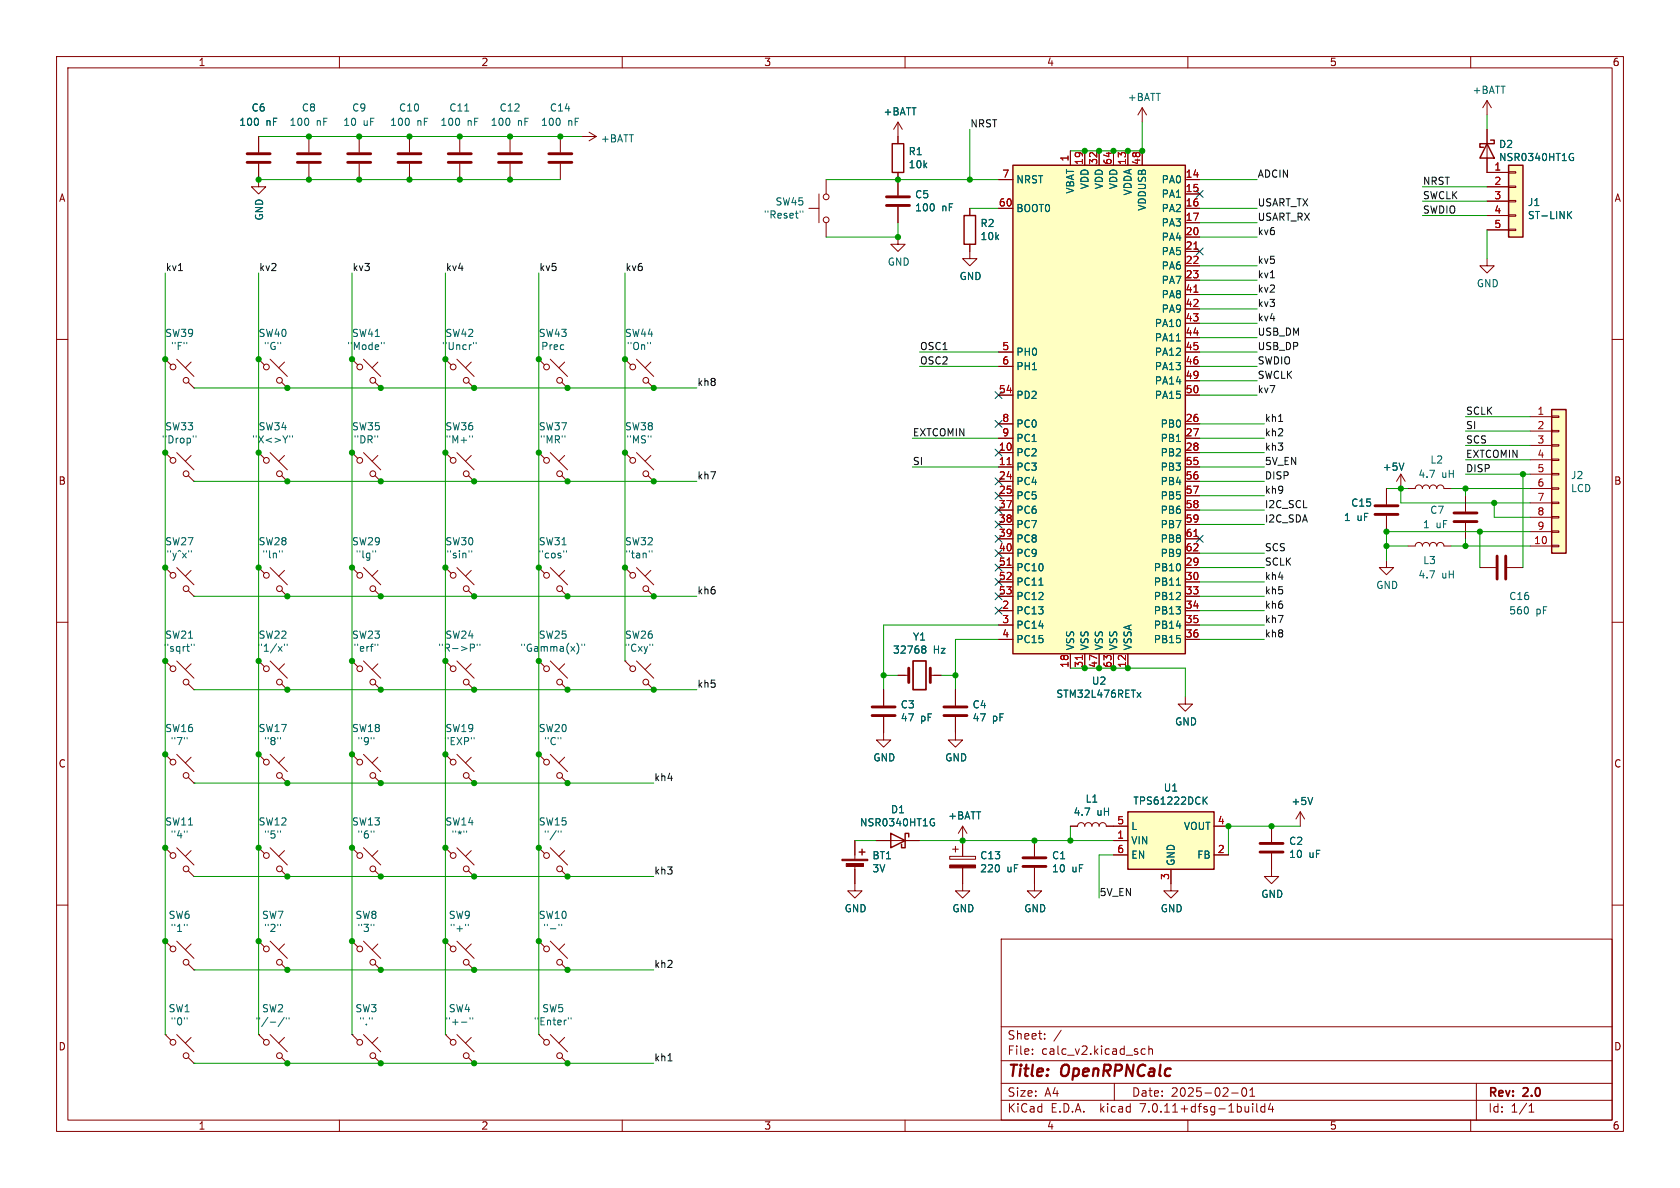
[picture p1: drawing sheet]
<svg xmlns="http://www.w3.org/2000/svg" width="297mm" height="210mm" viewBox="0 0 297 210" stroke-linecap="round" stroke-linejoin="round" font-family="sans-serif">
<g fill="none" stroke="#840000" stroke-width=".18">
<path d="M10 10h277v190h-277zM12 12h273v186h-273zM60 10v2M110 10v2M160 10v2M201.9 19.1l-.7 1.2M201.9 19.1v2.5M201.9 19.1l.8 1.2M210 10v2M260 10v2M262.9 17.8l-.8 1.3M262.9 17.8v2.5"/>
<path d="M262.9 17.8l.8 1.3M45.7 29v4h1.3l-1.3 1.3-1.3-1.3h1.3M45.7 24.1v2.8M54.6 24.1v2.8M54.6 29v2.8M63.5 24.1v2.8M63.5 29v2.8M72.4 24.1v2.8M72.4 29v2.8M81.3 24.1v2.8M81.3 29v2.8M90.2 24.1v2.8"/>
<path d="M90.2 29v2.8M99.1 24.1v2.8M99.1 29v2.8M102.9 24.1h2.5M104.1 23.4l1.3 .7M105.4 24.1l-1.3 .8M143 36.8h1.8M144.8 34.3v5.1M146 31.8v2.5M146 39.4v2.5M158.7 21.6v3.8M158.7 30.5v4"/>
<path d="M158.7 36.6v2.8M158.7 21.6l-.7 1.3M158.7 21.6l.8 1.3M171.4 36.8v1.3M176.5 31.8h2.6M176.5 36.8h2.6M189.2 26.7v2.5M191.8 26.7v2.5M194.3 26.7v2.5M196.8 26.7v2.5M199.4 26.7v2.5M201.9 26.7v2.5"/>
<path d="M209.5 31.8h2.6M209.5 34.3h2.6M209.5 36.8h2.6M209.5 39.4h2.6M262.9 22.9v7.6h3.8M262.9 33h3.8M262.9 35.6h3.8M262.9 38.1h3.8M266.7 38h1.3v.2h-1.3zM266.7 35.4h1.3v.3h-1.3zM266.7 32.9h1.3v.2h-1.3zM266.7 30.4h1.3v.2h-1.3z"/>
<path d="M10 60h2M158.7 41.9v1.3h1.3l-1.3 1.3-1.2-1.3h1.2M171.4 43.2v2.5h1.3l-1.3 1.3-1.2-1.3h1.2M209.5 41.9h2.6M209.5 44.5h2.6M209.5 47h2.6M209.5 49.5h2.6M209.5 52.1h2.6M209.5 54.6h2.6M209.5 57.2h2.6M209.5 59.7h2.6M262.9 45.7v1.3h1.3l-1.3 1.3-1.3-1.3h1.3"/>
<path d="M262.9 40.6h3.8M266.7 40.5h1.3v.3h-1.3zM285 60h2M29.2 63.5l1 1M29.2 63.5h.1M31.2 63.5l3.1 3M33.3 67.6l1 1M33.8 64l-1 1M34.3 68.6h.1M45.7 63.5l1 1M45.7 63.5h.1M47.8 63.5l3 3"/>
<path d="M49.8 67.6l1 1M50.3 64l-1 1M50.8 68.6h.1M62.2 63.5l1 1M62.2 63.5h.1M64.3 63.5l3 3M66.3 67.6l1 1M66.8 64l-1 1M67.3 68.6h.1M78.7 63.5l1.1 1M78.7 63.5h.1M80.8 63.5l3 3"/>
<path d="M82.8 67.6l1 1M83.3 64l-1 1M83.8 68.6h.1M95.2 63.5l1.1 1M95.2 63.5h.1M97.3 63.5l3 3M99.3 67.6l1 1M99.8 64l-1 1M100.3 68.6h.1M110.5 63.5l1 1M110.5 63.5h.1M112.5 63.5l3.1 3"/>
<path d="M114.6 67.6l1 1M115.1 64l-1.1 1M115.6 68.6h.1M176.5 74.9h2.6M176.5 77.5h2.6M176.5 62.2h2.6M176.5 64.8h2.6M176.5 69.9h2.6M209.5 74.9h2.6M209.5 77.5h2.6M209.5 62.2h2.6M209.5 64.8h2.6"/>
<path d="M209.5 67.3h2.6M209.5 69.9h2.6M270.5 73.7h3.8M270.5 76.2h3.8M270.5 78.7h3.8M274.3 78.6h1.3v.3h-1.3zM274.3 76.1h1.3v.2h-1.3zM274.3 73.5h1.3v.3h-1.3zM29.2 80l1 1M29.2 80h.1M31.2 80l3.1 3.1M33.3 84.1l1 1"/>
<path d="M33.8 80.5l-1 1M34.3 85.1h.1M45.7 80l1 1M45.7 80h.1M47.8 80l3 3.1M49.8 84.1l1 1M50.3 80.5l-1 1M50.8 85.1h.1M62.2 80l1 1M62.2 80h.1M64.3 80l3 3.1M66.3 84.1l1 1"/>
<path d="M66.8 80.5l-1 1M67.3 85.1h.1M78.7 80l1.1 1M78.7 80h.1M80.8 80l3 3.1M82.8 84.1l1 1M83.3 80.5l-1 1M83.8 85.1h.1M95.2 80l1.1 1M95.2 80h.1M97.3 80l3 3.1M99.3 84.1l1 1"/>
<path d="M99.8 80.5l-1 1M100.3 85.1h.1M110.5 80l1 1M110.5 80h.1M112.5 80l3.1 3.1M114.6 84.1l1 1M115.1 80.5l-1.1 1M115.6 85.1h.1M176.5 80h2.6M176.5 82.6h2.6M176.5 85.1h2.6M176.5 87.6h2.6"/>
<path d="M176.5 90.2h2.6M176.5 92.7h2.6M176.5 95.3h2.6M176.5 97.8h2.6M209.5 80h2.6M209.5 82.6h2.6M209.5 85.1h2.6M209.5 87.6h2.6M209.5 90.2h2.6M209.5 92.7h2.6M209.5 95.3h2.6M209.5 97.8h2.6"/>
<path d="M245.1 99.1v1.2h1.3l-1.3 1.3-1.3-1.3h1.3M245.1 86.4v2.8M245.1 91.2v2.8M247.6 83.8l-.7 1.3M247.6 83.8v2.6M247.6 83.8l.8 1.3M248.9 86.4h1.3a.64 .64 0 0 1 .6-.7 .64 .64 0 0 1 .7 .7 .64 .64 0 0 1 .6-.7 .64 .64 0 0 1 .6 .7 .64 .64 0 0 1 .7-.7 .64 .64 0 0 1 .6 .7 .64 .64 0 0 1 .6-.7 .64 .64 0 0 1 .7 .7h1.2M248.9 96.5h1.3a.64 .64 0 0 1 .6-.6 .64 .64 0 0 1 .7 .6 .64 .64 0 0 1 .6-.6 .64 .64 0 0 1 .6 .6 .64 .64 0 0 1 .7-.6 .64 .64 0 0 1 .6 .6 .64 .64 0 0 1 .6-.6 .64 .64 0 0 1 .7 .6h1.2M259.1 87.6v2.8M259.1 92.5v2.8M270.5 86.4h3.8M270.5 96.5h3.8"/>
<path d="M270.5 81.3h3.8M270.5 83.8h3.8M270.5 88.9h3.8M270.5 91.4h3.8M270.5 94h3.8M274.3 96.4h1.3v.2h-1.3zM274.3 93.9h1.3v.2h-1.3zM274.3 91.3h1.3v.3h-1.3zM274.3 88.8h1.3v.2h-1.3zM274.3 86.2h1.3v.3h-1.3zM274.3 83.7h1.3v.2h-1.3zM274.3 81.2h1.3v.2h-1.3z"/>
<path d="M10 110h2M29.2 100.3l1 1M29.2 100.3h.1M29.2 116.8l1 1.1M29.2 116.8h.1M31.2 100.3l3.1 3.1M31.2 116.8l3.1 3.1M33.3 104.4l1 1M33.8 117.3l-1 1.1M33.8 100.8l-1 1.1M34.3 105.4h.1M45.7 100.3l1 1"/>
<path d="M45.7 100.3h.1M45.7 116.8l1 1.1M45.7 116.8h.1M47.8 100.3l3 3.1M47.8 116.8l3 3.1M49.8 104.4l1 1M50.3 117.3l-1 1.1M50.3 100.8l-1 1.1M50.8 105.4h.1M62.2 116.8l1 1.1M62.2 116.8h.1M62.2 100.3l1 1"/>
<path d="M62.2 100.3h.1M64.3 116.8l3 3.1M64.3 100.3l3 3.1M66.3 104.4l1 1M66.8 117.3l-1 1.1M66.8 100.8l-1 1.1M67.3 105.4h.1M78.7 116.8l1.1 1.1M78.7 116.8h.1M78.7 100.3l1.1 1M78.7 100.3h.1M80.8 116.8l3 3.1"/>
<path d="M80.8 100.3l3 3.1M82.8 104.4l1 1M83.3 100.8l-1 1.1M83.3 117.3l-1 1.1M83.8 105.4h.1M95.2 116.8l1.1 1.1M95.2 116.8h.1M95.2 100.3l1.1 1M95.2 100.3h.1M97.3 116.8l3 3.1M97.3 100.3l3 3.1M99.3 104.4l1 1"/>
<path d="M99.8 117.3l-1 1.1M99.8 100.8l-1 1.1M100.3 105.4h.1M110.5 100.3l1 1M110.5 100.3h.1M110.5 116.8l1 1.1M110.5 116.8h.1M112.5 100.3l3.1 3.1M112.5 116.8l3.1 3.1M114.6 104.4l1 1M115.1 100.8l-1.1 1.1M115.1 117.3l-1.1 1.1"/>
<path d="M115.6 105.4h.1M158.7 119.4h2M164.5 119.4h1.9M176.5 108h2.6M176.5 100.3h2.6M176.5 110.5h2.6M176.5 102.9h2.6M176.5 105.4h2.6M176.5 113h2.6M189.2 115.6v2.5M191.8 115.6v2.5M194.3 115.6v2.5"/>
<path d="M196.8 115.6v2.5M199.4 115.6v2.5M209.5 108h2.6M209.5 100.3h2.6M209.5 110.5h2.6M209.5 102.9h2.6M209.5 105.4h2.6M209.5 113h2.6M261.6 100.3h2.8M266.4 100.3h2.8M285 110h2M29.2 133.4l1 1"/>
<path d="M29.2 133.4h.1M31.2 133.4l3.1 3M33.3 120.9l1 1M33.3 137.4l1 1M33.8 133.9l-1 1M34.3 121.9h.1M34.3 138.4h.1M45.7 133.4l1 1M45.7 133.4h.1M47.8 133.4l3 3M49.8 120.9l1 1M49.8 137.4l1 1"/>
<path d="M50.3 133.9l-1 1M50.8 121.9h.1M50.8 138.4h.1M62.2 133.4l1 1M62.2 133.4h.1M64.3 133.4l3 3M66.3 120.9l1 1M66.3 137.4l1 1M66.8 133.9l-1 1M67.3 121.9h.1M67.3 138.4h.1M78.7 133.4l1.1 1"/>
<path d="M78.7 133.4h.1M80.8 133.4l3 3M82.8 120.9l1 1M82.8 137.4l1 1M83.3 133.9l-1 1M83.8 121.9h.1M83.8 138.4h.1M95.2 133.4l1.1 1M95.2 133.4h.1M97.3 133.4l3 3M99.3 120.9l1 1M99.3 137.4l1 1"/>
<path d="M99.8 133.9l-1 1M100.3 121.9h.1M100.3 138.4h.1M114.6 120.9l1 1M115.6 121.9h.1M156.2 126.7v4.1h1.3l-1.3 1.3-1.3-1.3h1.3M156.2 121.9v2.8M168.9 126.7v4.1h1.3l-1.3 1.3-1.3-1.3h1.3M168.9 121.9v2.8M209.5 123.2v1.3h1.3l-1.3 1.2-1.2-1.2h1.2M10 160h2M29.2 149.9l1 1"/>
<path d="M29.2 149.9h.1M31.2 149.9l3.1 3M33.3 153.9l1 1M33.8 150.4l-1 1M34.3 154.9h.1M45.7 149.9l1 1M45.7 149.9h.1M47.8 149.9l3 3M49.8 153.9l1 1M50.3 150.4l-1 1M50.8 154.9h.1M62.2 149.9l1 1"/>
<path d="M62.2 149.9h.1M64.3 149.9l3 3M66.3 153.9l1 1M66.8 150.4l-1 1M67.3 154.9h.1M78.7 149.9l1.1 1M78.7 149.9h.1M80.8 149.9l3 3M82.8 153.9l1 1M83.3 150.4l-1 1M83.8 154.9h.1M95.2 149.9l1.1 1"/>
<path d="M95.2 149.9h.1M97.3 149.9l3 3M99.3 153.9l1 1M99.8 150.4l-1 1M100.3 154.9h.1M151.1 152.9v4.6h1.3l-1.3 1.3-1.2-1.3h1.2M151.1 148.6v3.3M154.9 148.6h7.7M167.9 151.4h4.6v.5h-4.6zM168.4 150.1h1M168.9 149.6v1M170.2 153.4v4.1h1.2l-1.2 1.3-1.3-1.3h1.3"/>
<path d="M170.2 146.1v5.3M170.2 146.1l-.8 1.2M170.2 146.1l.7 1.2M182.9 153.4v4.1h1.2l-1.2 1.3-1.3-1.3h1.3M182.9 148.6v2.8M189.2 146.1h1.3a.64 .64 0 0 1 .6-.7 .64 .64 0 0 1 .7 .7 .64 .64 0 0 1 .6-.7 .64 .64 0 0 1 .6 .7 .64 .64 0 0 1 .7-.7 .64 .64 0 0 1 .6 .7 .64 .64 0 0 1 .6-.7 .64 .64 0 0 1 .7 .7h3.8M196.8 148.6h2.6M196.8 151.1h2.6M207 153.7v3.8h1.3l-1.3 1.3-1.3-1.3h1.3M214.6 146.1h2.6M214.6 151.1h2.6M224.8 150.9v4h1.3l-1.3 1.3-1.3-1.3h1.3"/>
<path d="M224.8 146.1v2.7M229.9 143.5l-.8 1.3M229.9 143.5v2.6M229.9 143.5l.7 1.3M285 160h2M29.2 166.4l1 1M29.2 166.4h.1M31.2 166.4l3.1 3M33.3 170.4l1 1.1M33.8 166.9l-1 1M34.3 171.5h.1M45.7 166.4l1 1"/>
<path d="M45.7 166.4h.1M47.8 166.4l3 3M49.8 170.4l1 1.1M50.3 166.9l-1 1M50.8 171.5h.1M62.2 166.4l1 1M62.2 166.4h.1M64.3 166.4l3 3M66.3 170.4l1 1.1M66.8 166.9l-1 1M67.3 171.5h.1M78.7 166.4l1.1 1"/>
<path d="M78.7 166.4h.1M80.8 166.4l3 3M82.8 170.4l1 1.1M83.3 166.9l-1 1M83.8 171.5h.1M95.2 166.4l1.1 1M95.2 166.4h.1M97.3 166.4l3 3M99.3 170.4l1 1.1M99.8 166.9l-1 1M100.3 171.5h.1M177 166h108v32h-108z"/>
<path d="M29.2 182.9l1 1M29.2 182.9h.1M31.2 182.9l3.1 3M33.3 186.9l1 1.1M33.8 183.4l-1 1M34.3 188h.1M45.7 182.9l1 1M45.7 182.9h.1M47.8 182.9l3 3M49.8 186.9l1 1.1M50.3 183.4l-1 1M50.8 188h.1"/>
<path d="M60 198v2M62.2 182.9l1 1M62.2 182.9h.1M64.3 182.9l3 3M66.3 186.9l1 1.1M66.8 183.4l-1 1M67.3 188h.1M78.7 182.9l1.1 1M78.7 182.9h.1M80.8 182.9l3 3M82.8 186.9l1 1.1M83.3 183.4l-1 1"/>
<path d="M83.8 188h.1M95.2 182.9l1.1 1M95.2 182.9h.1M97.3 182.9l3 3M99.3 186.9l1 1.1M99.8 183.4l-1 1M100.3 188h.1M110 198v2M160 198v2M177 194.5h108M177 191.5h108M177 187.5h108"/>
<path d="M177 181.5h108M182.5 186.3v.1M182.5 185.5v.1M184.7 183.6v.1M184.7 182.8v.1M187.6 182.1l-1.3 2M197 191.5v3M202.5 185.5l-.5-.1-.3 .3v.4l.2 .2h.6M203.1 185.5l.2-.1 .4 .1v.9M203.1 184.9v1.5M210 198v2M217.7 193.2h1.2"/>
<path d="M219.7 192.4l.2-.1a.81 .81 0 0 1 .6 .6 .81 .81 0 0 1-.3 .8l-.2 .1a.81 .81 0 0 1-.3-1.4zM221 193.8h.8M221 192.7l.4-.4v1.5M221.5 195.1v.1M221.5 195.6v1M222.2 195.1v1.3l.2 .2M223.6 195.7l-.4-.1-.3 .3v.4l.1 .2h.6M223.6 195.1v1.5M224.6 195l-.4 1.1h1M225 195.6v1M260 198v2M261 191.5v6.5"/>
<path d="M270.3 196.6h.9M270.3 195.5l.4-.4v1.5"/>
<circle cx="146.1" cy="34.8" r=".51"/>
<circle cx="146.1" cy="38.9" r=".51"/>
<circle cx="30.6" cy="64.9" r=".51"/>
<circle cx="32.9" cy="67.2" r=".51"/>
<circle cx="47.1" cy="64.9" r=".51"/>
<circle cx="49.4" cy="67.2" r=".51"/>
<circle cx="63.6" cy="64.9" r=".51"/>
<circle cx="65.9" cy="67.2" r=".51"/>
<circle cx="80.1" cy="64.9" r=".51"/>
<circle cx="82.4" cy="67.2" r=".51"/>
<circle cx="96.6" cy="64.9" r=".51"/>
<circle cx="98.9" cy="67.2" r=".51"/>
<circle cx="111.9" cy="64.9" r=".51"/>
<circle cx="114.2" cy="67.2" r=".51"/>
<circle cx="30.6" cy="81.4" r=".51"/>
<circle cx="32.9" cy="83.7" r=".51"/>
<circle cx="47.1" cy="81.4" r=".51"/>
<circle cx="49.4" cy="83.7" r=".51"/>
<circle cx="63.6" cy="81.4" r=".51"/>
<circle cx="65.9" cy="83.7" r=".51"/>
<circle cx="80.1" cy="81.4" r=".51"/>
<circle cx="82.4" cy="83.7" r=".51"/>
<circle cx="96.6" cy="81.4" r=".51"/>
<circle cx="98.9" cy="83.7" r=".51"/>
<circle cx="111.9" cy="81.4" r=".51"/>
<circle cx="114.2" cy="83.7" r=".51"/>
<circle cx="30.6" cy="101.7" r=".51"/>
<circle cx="30.6" cy="118.2" r=".51"/>
<circle cx="32.9" cy="104.1" r=".51"/>
<circle cx="47.1" cy="118.2" r=".51"/>
<circle cx="47.1" cy="101.7" r=".51"/>
<circle cx="49.4" cy="104.1" r=".51"/>
<circle cx="63.6" cy="101.7" r=".51"/>
<circle cx="63.6" cy="118.2" r=".51"/>
<circle cx="65.9" cy="104.1" r=".51"/>
<circle cx="80.1" cy="101.7" r=".51"/>
<circle cx="80.1" cy="118.2" r=".51"/>
<circle cx="82.4" cy="104.1" r=".51"/>
<circle cx="96.6" cy="118.2" r=".51"/>
<circle cx="96.6" cy="101.7" r=".51"/>
<circle cx="98.9" cy="104.1" r=".51"/>
<circle cx="111.9" cy="101.7" r=".51"/>
<circle cx="111.9" cy="118.2" r=".51"/>
<circle cx="114.2" cy="104.1" r=".51"/>
<circle cx="30.6" cy="134.7" r=".51"/>
<circle cx="32.9" cy="120.6" r=".51"/>
<circle cx="32.9" cy="137.1" r=".51"/>
<circle cx="47.1" cy="134.7" r=".51"/>
<circle cx="49.4" cy="120.6" r=".51"/>
<circle cx="49.4" cy="137.1" r=".51"/>
<circle cx="63.6" cy="134.7" r=".51"/>
<circle cx="65.9" cy="120.6" r=".51"/>
<circle cx="65.9" cy="137.1" r=".51"/>
<circle cx="80.1" cy="134.7" r=".51"/>
<circle cx="82.4" cy="120.6" r=".51"/>
<circle cx="82.4" cy="137.1" r=".51"/>
<circle cx="96.6" cy="134.7" r=".51"/>
<circle cx="98.9" cy="120.6" r=".51"/>
<circle cx="98.9" cy="137.1" r=".51"/>
<circle cx="114.2" cy="120.6" r=".51"/>
<circle cx="30.6" cy="151.2" r=".51"/>
<circle cx="32.9" cy="153.6" r=".51"/>
<circle cx="47.1" cy="151.2" r=".51"/>
<circle cx="49.4" cy="153.6" r=".51"/>
<circle cx="63.6" cy="151.2" r=".51"/>
<circle cx="65.9" cy="153.6" r=".51"/>
<circle cx="80.1" cy="151.2" r=".51"/>
<circle cx="82.4" cy="153.6" r=".51"/>
<circle cx="96.6" cy="151.2" r=".51"/>
<circle cx="98.9" cy="153.6" r=".51"/>
<circle cx="30.6" cy="167.7" r=".51"/>
<circle cx="32.9" cy="170.1" r=".51"/>
<circle cx="47.1" cy="167.7" r=".51"/>
<circle cx="49.4" cy="170.1" r=".51"/>
<circle cx="63.6" cy="167.7" r=".51"/>
<circle cx="65.9" cy="170.1" r=".51"/>
<circle cx="80.1" cy="167.7" r=".51"/>
<circle cx="82.4" cy="170.1" r=".51"/>
<circle cx="96.6" cy="167.7" r=".51"/>
<circle cx="98.9" cy="170.1" r=".51"/>
<circle cx="30.6" cy="184.3" r=".51"/>
<circle cx="32.9" cy="186.6" r=".51"/>
<circle cx="47.1" cy="184.3" r=".51"/>
<circle cx="49.4" cy="186.6" r=".51"/>
<circle cx="63.6" cy="184.3" r=".51"/>
<circle cx="65.9" cy="186.6" r=".51"/>
<circle cx="80.1" cy="184.3" r=".51"/>
<circle cx="82.4" cy="186.6" r=".51"/>
<circle cx="96.6" cy="184.3" r=".51"/>
<circle cx="98.9" cy="186.6" r=".51"/>
</g>
<g fill="none" stroke="#006464" stroke-width=".18">
<path d="M82.2 19.6h.7M141.5 37.3v.2M141.9 37.3v.2M277.3 37.9l.6 .8M277.6 27.2h.5M277.9 37.4l-.8 .7M277.9 27.8h.3v.5l-.3 .1-.3-.1M33 60.5v.3M34.2 77v.3M34.7 77v.3M50.9 77l-.5 .7M51.2 77v.3"/>
<path d="M51.7 77v.3M66.8 77v.3M67.9 60.5v.3M83 77v.3M83.5 77v.3M83.7 60.5v.3M84.2 60.5v.3M99.9 77v.3M115 60.5v.3M115.1 77v.3M208 60.3h.7M33.8 97.4v.2"/>
<path d="M49.9 97.4v.2M66.4 97.4v.2M82.9 97.4v.2M83.4 97.4v.2M99.7 97.4v.2M100.1 97.4v.2M114.8 97.4v.2M115.3 97.4v.2M248.2 81.9l-.4 1.2M33.8 113.9v.2M34.3 113.9v.2M49.2 114.3l.7 .8"/>
<path d="M49.9 114.3l-.7 .8M50.3 113.9v.2M50.8 113.9v.2M66.3 113.9v.2M66.8 113.9v.2M83.2 113.9h.4l.3 .2-.1 .4h-.6M84.4 113.9v.2M84.8 113.9v.2M102 113.7a1.46 1.46 0 0 1 0 1.9M102.9 113.9v.2M103.4 113.9v.2M115.4 113.9v.2"/>
<path d="M163.2 114.2h.2l.3 .2-.3 .3M163.2 114.7h.2M163.4 114.7l.2 .2 .1 .3-.1 .2-.4 .1M183.7 103.4h.7M208 103.4h.7M33.1 130.4v.2M49.6 130.4v.2M66.1 130.4v.2M83.8 130.4v.2M99.2 130.4v.2M201 122.4l.7 .9M201.7 122.4l-.7 .9"/>
<path d="M33.1 146.9v.2M49.6 146.9v.2M66.1 146.9v.2M82.5 146.9v.2M98.3 146.8l-1.1 1.7M98.7 146.9v.2M99.2 146.9v.2M164.7 144.8h.5M165 145.5h.2v.4l-.2 .1-.3-.1M212.9 141.4l.5 .8M213.4 140.9l-.7 .7M232.1 141l-.5 1.2"/>
<path d="M33.1 163.4v.2M33.1 179.9v.2M49.6 163.4v.2M50.3 179.8l-1.1 1.7M50.6 179.9v.2M51.1 179.9v.2M65.8 179.9v.2M66.1 163.4v.2M82.3 163.4v.2M82.8 163.4v.2M83.1 179.9v.2M83.6 179.9v.2"/>
<path d="M98.8 163.4v.2M99.3 163.4v.2M100.5 179.9v.2M101 179.9v.2M47.8 180.7h.9M81.6 180.7h.9"/>
</g>
<g fill="none" stroke="#840000" stroke-width=".51">
<path d="M43.7 27.2h4.1M43.7 28.7h4.1M52.6 27.2h4M52.6 28.7h4M61.5 27.2h4M61.5 28.7h4M70.4 27.2h4M70.4 28.7h4M79.2 27.2h4.1M79.2 28.7h4.1M88.1 27.2h4.1M88.1 28.7h4.1"/>
<path d="M97 27.2h4.1M97 28.7h4.1M156.7 36.3h4.1M156.7 34.8h4.1M243.1 90.9h4M243.1 89.4h4M257 92.2h4.1M257 90.7h4.1M264.7 98.3v4.1M266.2 98.3v4.1M160.7 118.1v2.6M164.5 118.1v2.6"/>
<path d="M154.2 126.5h4M154.2 125h4M166.9 126.5h4M166.9 125h4M180.8 153.2h4.1M180.8 151.6h4.1M222.8 150.6h4M222.8 149.1h4"/>
</g>
<g fill="#ffffc2" stroke="#ffffc2" stroke-width=".18">
<path d="M274.3 72.4h2.6v25.4h-2.6z"/>
<path d="M179.1 29.2h30.4v86.4h-30.4z"/>
<path d="M266.7 29.2h2.5v12.7h-2.5z"/>
<path d="M199.4 143.5h15.2v10.2h-15.2z"/>
</g>
<path d="M157.7 25.4h2.1v5.1h-2.1zM170.4 38.1h2.1v5.1h-2.1zM179.1 29.2h30.4v86.4h-30.4zM262.9 25.4l1.3 2.5h-2.6zM263.5 24.8h.7v.6h-2.6v.6h.7M266.7 29.2h2.5v12.7h-2.5zM274.3 72.4h2.6v25.4h-2.6zM151.9 150.6h1M152.4 150.1v1M157.5 147.3l2.5 1.3-2.5 1.3zM160.7 148v-.7h-.7v2.6h-.6v-.7M199.4 143.5h15.2v10.2h-15.2z" fill="none" stroke="#840000" stroke-width=".25"/>
<path d="M161.4 116.8h2.3v5.1h-2.3z" fill="none" stroke="#840000" stroke-width=".3"/>
<g fill="#840000" stroke="#840000" stroke-width=".18">
<path d="M167.9 152.9h4.6v.5h-4.6z"/>
<path d="M148.8 151.9h4.6v.2h-4.6z"/>
<path d="M149.6 152.7h3.1v.5h-3.1z"/>
</g>
<path d="M211.1 44h.7M211.1 51.7h.7M178 82.1h.8M178 99.9h.8M211.1 94.8h.7M191.4 115.9v.7" fill="none" stroke="#a90000" stroke-width=".18"/>
<path d="M31.5 47.8h.8M224.6 49.1h.7M226 74.5h.8M118.1 187.5h.7" fill="none" stroke="#0f0f0f" stroke-width=".18"/>
<g fill="none" stroke="#009600" stroke-width=".18">
<path d="M45.7 31.8h53.4M45.7 24.1h57.2M146 31.8h30.5M158.7 39.4v2.5h-12.7M171.4 36.8h5.1M171.4 22.9v8.9M201.9 21.6v5.1h-12.7M212.1 36.8h10.1M212.1 31.8h10.1M212.1 39.4h10.1M251.5 38.1h11.4M251.5 35.6h11.4"/>
<path d="M251.5 33h11.4M262.9 20.3v2.6M29.2 48.3v134.6M45.7 48.3v134.6M62.2 48.3v134.6M78.7 48.3v134.6M95.2 48.3v134.6M110.5 48.3v68.5M212.1 52.1h10.1M212.1 47h10.1M212.1 49.5h10.1M212.1 54.6h10.1"/>
<path d="M212.1 41.9h10.1M212.1 59.7h10.1M212.1 57.2h10.1M262.9 40.6v5.1M34.3 68.6h88.9M161.3 77.5h15.2M162.6 62.2h13.9M162.6 64.8h13.9M212.1 74.9h11.4M212.1 62.2h10.1M212.1 67.3h10.1M212.1 64.8h10.1"/>
<path d="M212.1 69.9h10.1M212.1 77.5h11.4M259.1 73.7h11.4M259.1 76.2h11.4M259.1 78.7h11.4M34.3 85.1h88.9M161.3 82.6h15.2M212.1 85.1h11.4M212.1 82.6h11.4M212.1 92.7h11.4M212.1 80h11.4M212.1 90.2h11.4"/>
<path d="M212.1 87.6h11.4M212.1 97.8h11.4M245.1 96.5h3.8M245.1 86.4h3.8M247.6 86.4v2.5h22.9M256.5 96.5h14M256.5 86.4h14M259.1 83.8h11.4M259.1 86.4v1.2M259.1 95.3v1.2M259.1 81.3h11.4M261.6 94v6.3"/>
<path d="M264.2 88.9v2.5h6.3M269.2 83.8v16.5M270.5 94h-25.4v5.1M34.3 105.4h88.9M156.2 119.4h2.5M166.4 119.4h2.5M176.5 113h-7.6v8.9M176.5 110.5h-20.3v11.4M189.2 118.1h20.3v5.1M212.1 105.4h11.4M212.1 113h11.4M212.1 110.5h11.4"/>
<path d="M212.1 102.9h11.4M212.1 108h11.4M212.1 100.3h11.4M34.3 121.9h88.9M34.3 138.4h81.3M34.3 154.9h81.3M151.1 148.6h3.8M162.6 148.6h34.2M189.2 146.1v2.5M196.8 151.1h-2.5v7.7M229.9 146.1h-12.7v5M34.3 171.5h81.3"/>
<path d="M34.3 188h81.3"/>
</g>
<g fill="none" stroke="#000084" stroke-width=".18">
<path d="M211.5 33.7l1.2 1.2M212.7 33.7l-1.2 1.2M211.5 43.8l1.2 1.3M212.7 43.8l-1.2 1.3M175.9 79.4l1.2 1.2M175.9 74.3l1.2 1.2M175.9 69.2l1.2 1.3M177.1 69.2l-1.2 1.3M177.1 79.4l-1.2 1.2M177.1 74.3l-1.2 1.2M175.9 99.7l1.2 1.2M175.9 97.2l1.2 1.2"/>
<path d="M175.9 94.6l1.2 1.3M175.9 87l1.2 1.2M175.9 92.1l1.2 1.2M175.9 84.5l1.2 1.2M175.9 89.6l1.2 1.2M177.1 99.7l-1.2 1.2M177.1 97.2l-1.2 1.2M177.1 94.6l-1.2 1.3M177.1 87l-1.2 1.2M177.1 92.1l-1.2 1.2M177.1 84.5l-1.2 1.2M177.1 89.6l-1.2 1.2"/>
<path d="M211.5 94.6l1.2 1.3M212.7 94.6l-1.2 1.3M175.9 104.8l1.2 1.2M175.9 102.3l1.2 1.2M175.9 107.3l1.2 1.3M177.1 104.8l-1.2 1.2M177.1 102.3l-1.2 1.2M177.1 107.3l-1.2 1.3"/>
</g>
<g fill="#009600" stroke="#009600" stroke-width=".18">
<circle cx="45.7" cy="116.8" r=".46"/>
<circle cx="45.7" cy="133.4" r=".46"/>
<circle cx="50.8" cy="121.9" r=".46"/>
<circle cx="29.2" cy="166.4" r=".46"/>
<circle cx="29.2" cy="149.9" r=".46"/>
<circle cx="45.7" cy="166.4" r=".46"/>
<circle cx="45.7" cy="100.3" r=".46"/>
<circle cx="29.2" cy="116.8" r=".46"/>
<circle cx="50.8" cy="105.4" r=".46"/>
<circle cx="29.2" cy="80" r=".46"/>
<circle cx="62.2" cy="149.9" r=".46"/>
<circle cx="62.2" cy="133.4" r=".46"/>
<circle cx="50.8" cy="138.4" r=".46"/>
<circle cx="29.2" cy="133.4" r=".46"/>
<circle cx="45.7" cy="149.9" r=".46"/>
<circle cx="50.8" cy="154.9" r=".46"/>
<circle cx="83.8" cy="171.5" r=".46"/>
<circle cx="67.3" cy="171.5" r=".46"/>
<circle cx="83.8" cy="154.9" r=".46"/>
<circle cx="95.2" cy="133.4" r=".46"/>
<circle cx="83.8" cy="138.4" r=".46"/>
<circle cx="78.7" cy="166.4" r=".46"/>
<circle cx="83.8" cy="188" r=".46"/>
<circle cx="100.3" cy="154.9" r=".46"/>
<circle cx="95.2" cy="149.9" r=".46"/>
<circle cx="100.3" cy="188" r=".46"/>
<circle cx="95.2" cy="166.4" r=".46"/>
<circle cx="100.3" cy="171.5" r=".46"/>
<circle cx="100.3" cy="138.4" r=".46"/>
<circle cx="62.2" cy="100.3" r=".46"/>
<circle cx="29.2" cy="100.3" r=".46"/>
<circle cx="50.8" cy="85.1" r=".46"/>
<circle cx="62.2" cy="80" r=".46"/>
<circle cx="67.3" cy="85.1" r=".46"/>
<circle cx="45.7" cy="80" r=".46"/>
<circle cx="67.3" cy="105.4" r=".46"/>
<circle cx="62.2" cy="116.8" r=".46"/>
<circle cx="78.7" cy="116.8" r=".46"/>
<circle cx="83.8" cy="121.9" r=".46"/>
<circle cx="100.3" cy="121.9" r=".46"/>
<circle cx="95.2" cy="116.8" r=".46"/>
<circle cx="83.8" cy="85.1" r=".46"/>
<circle cx="78.7" cy="80" r=".46"/>
<circle cx="78.7" cy="100.3" r=".46"/>
<circle cx="95.2" cy="80" r=".46"/>
<circle cx="95.2" cy="63.5" r=".46"/>
<circle cx="100.3" cy="68.6" r=".46"/>
<circle cx="100.3" cy="85.1" r=".46"/>
<circle cx="67.3" cy="121.9" r=".46"/>
<circle cx="95.2" cy="100.3" r=".46"/>
<circle cx="67.3" cy="188" r=".46"/>
<circle cx="78.7" cy="133.4" r=".46"/>
<circle cx="78.7" cy="149.9" r=".46"/>
<circle cx="67.3" cy="138.4" r=".46"/>
<circle cx="67.3" cy="154.9" r=".46"/>
<circle cx="62.2" cy="166.4" r=".46"/>
<circle cx="50.8" cy="188" r=".46"/>
<circle cx="50.8" cy="171.5" r=".46"/>
<circle cx="100.3" cy="105.4" r=".46"/>
<circle cx="83.8" cy="105.4" r=".46"/>
<circle cx="110.5" cy="100.3" r=".46"/>
<circle cx="115.6" cy="121.9" r=".46"/>
<circle cx="115.6" cy="105.4" r=".46"/>
<circle cx="110.5" cy="80" r=".46"/>
<circle cx="115.6" cy="85.1" r=".46"/>
<circle cx="45.7" cy="31.8" r=".46"/>
<circle cx="63.5" cy="24.1" r=".46"/>
<circle cx="54.6" cy="24.1" r=".46"/>
<circle cx="54.6" cy="31.8" r=".46"/>
<circle cx="63.5" cy="31.8" r=".46"/>
<circle cx="72.4" cy="24.1" r=".46"/>
<circle cx="90.2" cy="24.1" r=".46"/>
<circle cx="81.3" cy="24.1" r=".46"/>
<circle cx="62.2" cy="63.5" r=".46"/>
<circle cx="50.8" cy="68.6" r=".46"/>
<circle cx="45.7" cy="63.5" r=".46"/>
<circle cx="72.4" cy="31.8" r=".46"/>
<circle cx="29.2" cy="63.5" r=".46"/>
<circle cx="67.3" cy="68.6" r=".46"/>
<circle cx="78.7" cy="63.5" r=".46"/>
<circle cx="83.8" cy="68.6" r=".46"/>
<circle cx="110.5" cy="63.5" r=".46"/>
<circle cx="115.6" cy="68.6" r=".46"/>
<circle cx="81.3" cy="31.8" r=".46"/>
<circle cx="90.2" cy="31.8" r=".46"/>
<circle cx="99.1" cy="24.1" r=".46"/>
<circle cx="189.2" cy="148.6" r=".46"/>
<circle cx="199.4" cy="118.1" r=".46"/>
<circle cx="194.3" cy="118.1" r=".46"/>
<circle cx="196.8" cy="118.1" r=".46"/>
<circle cx="191.8" cy="118.1" r=".46"/>
<circle cx="170.2" cy="148.6" r=".46"/>
<circle cx="182.9" cy="148.6" r=".46"/>
<circle cx="156.2" cy="119.4" r=".46"/>
<circle cx="168.9" cy="119.4" r=".46"/>
<circle cx="194.3" cy="26.7" r=".46"/>
<circle cx="199.4" cy="26.7" r=".46"/>
<circle cx="196.8" cy="26.7" r=".46"/>
<circle cx="171.4" cy="31.8" r=".46"/>
<circle cx="158.7" cy="31.8" r=".46"/>
<circle cx="158.7" cy="41.9" r=".46"/>
<circle cx="191.8" cy="26.7" r=".46"/>
<circle cx="245.1" cy="96.5" r=".46"/>
<circle cx="245.1" cy="94" r=".46"/>
<circle cx="259.1" cy="86.4" r=".46"/>
<circle cx="269.2" cy="83.8" r=".46"/>
<circle cx="264.2" cy="88.9" r=".46"/>
<circle cx="259.1" cy="96.5" r=".46"/>
<circle cx="261.6" cy="94" r=".46"/>
<circle cx="247.6" cy="86.4" r=".46"/>
<circle cx="201.9" cy="26.7" r=".46"/>
<circle cx="217.2" cy="146.1" r=".46"/>
<circle cx="224.8" cy="146.1" r=".46"/>
</g>
<g font-size="2.8" fill="#840000">
<text x="178" y="190.9">Title:</text>
<text x="187.7" y="190.9">OpenRPNCalc</text>
</g>
<g font-size="2.1" fill="#840000">
<text x="178" y="184">Sheet:</text>
<text x="178" y="186.7">File:</text>
<text x="184.1" y="186.7">calc_v2.kicad_sch</text>
<text x="178" y="196.9">KiCad</text>
<text x="178" y="194.1">Size:</text>
<text x="184.7" y="194.1">A4</text>
<text x="185.7" y="196.9">E.D.A.</text>
<text x="194.6" y="196.9">kicad</text>
<text x="200" y="194.1">Date:</text>
<text x="201.8" y="196.9">7.0.11+dfsg-1build4</text>
<text x="207" y="194.1">2025-02-01</text>
<text x="263" y="194.3">Rev:</text>
<text x="263" y="196.9">Id:</text>
<text x="267.1" y="196.9">1/1</text>
<text x="269.4" y="194.3">2.0</text>
</g>
<g font-size="1.8" fill="#840000">
<text x="35" y="11.9">1</text>
<text x="85" y="11.9">2</text>
<text x="135" y="11.9">3</text>
<text x="185" y="11.9">4</text>
<text x="235" y="11.9">5</text>
<text x="285" y="11.9">6</text>
<text x="10.3" y="35.9">A</text>
<text x="285.3" y="35.9">A</text>
<text x="10.3" y="85.9">B</text>
<text x="285.3" y="85.9">B</text>
<text x="10.3" y="135.9">C</text>
<text x="285.3" y="135.9">C</text>
<text x="10.3" y="185.9">D</text>
<text x="285.3" y="185.9">D</text>
<text x="35" y="199.9">1</text>
<text x="85" y="199.9">2</text>
<text x="135" y="199.9">3</text>
<text x="185" y="199.9">4</text>
<text x="235" y="199.9">5</text>
<text x="285" y="199.9">6</text>
</g>
<g font-size="1.8" fill="#006464">
<text x="260.2" y="16.8">+BATT</text>
<text x="42.2" y="22.5">100</text>
<text x="44.4" y="19.9">C6</text>
<text x="47" y="22.5">nF</text>
<text x="51.1" y="22.5">100</text>
<text x="53.3" y="19.9">C8</text>
<text x="55.9" y="22.5">nF</text>
<text x="60.6" y="22.5">10</text>
<text x="62.2" y="19.9">C9</text>
<text x="64.2" y="22.5">uF</text>
<text x="68.9" y="22.5">100</text>
<text x="70.4" y="19.9">C10</text>
<text x="73.7" y="22.5">nF</text>
<text x="77.8" y="22.5">100</text>
<text x="79.3" y="19.9">C11</text>
<text x="82.6" y="22.5">nF</text>
<text x="86.7" y="22.5">100</text>
<text x="88.2" y="19.9">C12</text>
<text x="91.5" y="22.5">nF</text>
<text x="95.5" y="22.5">100</text>
<text x="97.1" y="19.9">C14</text>
<text x="100.3" y="22.5">nF</text>
<text x="156.1" y="20.6">+BATT</text>
<text x="199.3" y="18.1">+BATT</text>
<text x="106.1" y="25.4">+BATT</text>
<text x="160.5" y="27.6">R1</text>
<text x="160.5" y="29.9">10k</text>
<text x="264.9" y="26.4">D2</text>
<text x="264.9" y="28.7">NSR0340HT1G</text>
<text x="161.7" y="35.3">C5</text>
<text x="179.6" y="32.6">NRST</text>
<text x="190.1" y="34.3" transform="rotate(-90 190.1 34.3)">VBAT</text>
<text x="192.6" y="33.5" transform="rotate(-90 192.6 33.5)">VDD</text>
<text x="195.2" y="33.5" transform="rotate(-90 195.2 33.5)">VDD</text>
<text x="197.7" y="33.5" transform="rotate(-90 197.7 33.5)">VDD</text>
<text x="200.3" y="34.6" transform="rotate(-90 200.3 34.6)">VDDA</text>
<text x="205.3" y="32.6">PA0</text>
<text x="205.3" y="35.2">PA1</text>
<text x="46.7" y="39.1" transform="rotate(-90 46.7 39.1)">GND</text>
<text x="134.9" y="38.8">&quot;Reset&quot;</text>
<text x="137" y="36.5">SW45</text>
<text x="161.7" y="37.6">100</text>
<text x="166.5" y="37.6">nF</text>
<text x="173.2" y="40.3">R2</text>
<text x="179.6" y="37.7">BOOT0</text>
<text x="202.8" y="37.4" transform="rotate(-90 202.8 37.4)">VDDUSB</text>
<text x="205.3" y="37.7">PA2</text>
<text x="205.3" y="40.2">PA3</text>
<text x="270" y="36.6">J1</text>
<text x="270" y="38.9">ST-LINK</text>
<text x="156.8" y="47.2">GND</text>
<text x="173.2" y="42.6">10k</text>
<text x="205.3" y="42.8">PA4</text>
<text x="205.3" y="45.3">PA5</text>
<text x="205.3" y="47.9">PA6</text>
<text x="169.5" y="49.7">GND</text>
<text x="205.3" y="50.4">PA7</text>
<text x="205.3" y="52.9">PA8</text>
<text x="261" y="51">GND</text>
<text x="29.1" y="59.8">SW39</text>
<text x="45.6" y="59.8">SW40</text>
<text x="62.1" y="59.8">SW41</text>
<text x="78.6" y="59.8">SW42</text>
<text x="95.1" y="59.8">SW43</text>
<text x="110.4" y="59.8">SW44</text>
<text x="204.1" y="58">PA10</text>
<text x="205.3" y="55.5">PA9</text>
<text x="30.1" y="62.1">&quot;F&quot;</text>
<text x="46.6" y="62.1">&quot;G&quot;</text>
<text x="61.3" y="62.1">&quot;Mode&quot;</text>
<text x="78" y="62.1">&quot;Uncr&quot;</text>
<text x="95.6" y="62.1">Prec</text>
<text x="110.7" y="62.1">&quot;On&quot;</text>
<text x="179.6" y="63.1">PH0</text>
<text x="179.6" y="65.6">PH1</text>
<text x="204.1" y="60.6">PA11</text>
<text x="204.1" y="63.1">PA12</text>
<text x="204.1" y="65.6">PA13</text>
<text x="179.6" y="70.7">PD2</text>
<text x="204.1" y="68.2">PA14</text>
<text x="204.1" y="70.7">PA15</text>
<text x="29.1" y="76.3">SW33</text>
<text x="45.6" y="76.3">SW34</text>
<text x="62.1" y="76.3">SW35</text>
<text x="78.6" y="76.3">SW36</text>
<text x="95.1" y="76.3">SW37</text>
<text x="110.4" y="76.3">SW38</text>
<text x="179.6" y="75.8">PC0</text>
<text x="205.1" y="75.8">PB0</text>
<text x="28.5" y="78.6">&quot;Drop&quot;</text>
<text x="44.5" y="78.6">&quot;X&lt;&gt;Y&quot;</text>
<text x="62.4" y="78.6">&quot;DR&quot;</text>
<text x="78.7" y="78.6">&quot;M+&quot;</text>
<text x="95.4" y="78.6">&quot;MR&quot;</text>
<text x="110.6" y="78.6">&quot;MS&quot;</text>
<text x="179.6" y="80.9">PC2</text>
<text x="179.6" y="83.4">PC3</text>
<text x="179.6" y="78.3">PC1</text>
<text x="205.1" y="78.3">PB1</text>
<text x="205.1" y="80.9">PB2</text>
<text x="205.1" y="83.4">PB3</text>
<text x="244.3" y="83.4">+5V</text>
<text x="252.8" y="82.1">L2</text>
<text x="179.6" y="86">PC4</text>
<text x="179.6" y="88.5">PC5</text>
<text x="205.1" y="86">PB4</text>
<text x="205.1" y="88.5">PB5</text>
<text x="238.8" y="89.8">C15</text>
<text x="250.7" y="84.7">4.7</text>
<text x="254.9" y="84.7">uH</text>
<text x="277.6" y="84.9">J2</text>
<text x="277.6" y="87.2">LCD</text>
<text x="179.6" y="91">PC6</text>
<text x="179.6" y="93.6">PC7</text>
<text x="205.1" y="91">PB6</text>
<text x="205.1" y="93.6">PB7</text>
<text x="237.5" y="92.3">1</text>
<text x="239.9" y="92.3">uF</text>
<text x="251.5" y="93.6">1</text>
<text x="252.7" y="91">C7</text>
<text x="253.8" y="93.6">uF</text>
<text x="29.1" y="96.6">SW27</text>
<text x="29.3" y="98.9">&quot;y^x&quot;</text>
<text x="45.6" y="96.6">SW28</text>
<text x="46.3" y="98.9">&quot;ln&quot;</text>
<text x="62.1" y="96.6">SW29</text>
<text x="62.8" y="98.9">&quot;lg&quot;</text>
<text x="78.6" y="96.6">SW30</text>
<text x="78.8" y="98.9">&quot;sin&quot;</text>
<text x="95.1" y="98.9">&quot;cos&quot;</text>
<text x="95.1" y="96.6">SW31</text>
<text x="110.4" y="96.6">SW32</text>
<text x="110.4" y="98.9">&quot;tan&quot;</text>
<text x="179.6" y="96.1">PC8</text>
<text x="179.6" y="98.7">PC9</text>
<text x="179.6" y="101.2">PC10</text>
<text x="203.9" y="101.2">PB10</text>
<text x="205.1" y="96.1">PB8</text>
<text x="205.1" y="98.7">PB9</text>
<text x="251.5" y="99.9">L3</text>
<text x="179.6" y="103.7">PC11</text>
<text x="179.6" y="106.3">PC12</text>
<text x="203.9" y="103.7">PB11</text>
<text x="203.9" y="106.3">PB12</text>
<text x="243.2" y="104.3">GND</text>
<text x="250.7" y="102.5">4.7</text>
<text x="254.9" y="102.5">uH</text>
<text x="266.7" y="106.3">C16</text>
<text x="29.1" y="113.1">SW21</text>
<text x="45.6" y="113.1">SW22</text>
<text x="62.1" y="113.1">SW23</text>
<text x="78.6" y="113.1">SW24</text>
<text x="95.1" y="113.1">SW25</text>
<text x="110.4" y="113.1">SW26</text>
<text x="161.3" y="113.4">Y1</text>
<text x="179.6" y="108.8">PC13</text>
<text x="179.6" y="111.4">PC14</text>
<text x="179.6" y="113.9">PC15</text>
<text x="203.9" y="108.8">PB13</text>
<text x="203.9" y="111.4">PB14</text>
<text x="203.9" y="113.9">PB15</text>
<text x="266.7" y="108.8">560</text>
<text x="271.5" y="108.8">pF</text>
<text x="28.8" y="115.4">&quot;sqrt&quot;</text>
<text x="45.4" y="115.4">&quot;1/x&quot;</text>
<text x="62.4" y="115.4">&quot;erf&quot;</text>
<text x="77.4" y="115.4">&quot;R-&gt;P&quot;</text>
<text x="91.9" y="115.4">&quot;Gamma(x)&quot;</text>
<text x="110.3" y="115.4">&quot;Cxy&quot;</text>
<text x="157.8" y="115.7">32768</text>
<text x="165" y="115.7">Hz</text>
<text x="190.1" y="115.1" transform="rotate(-90 190.1 115.1)">VSS</text>
<text x="192.6" y="115.1" transform="rotate(-90 192.6 115.1)">VSS</text>
<text x="195.2" y="115.1" transform="rotate(-90 195.2 115.1)">VSS</text>
<text x="197.7" y="115.1" transform="rotate(-90 197.7 115.1)">VSS</text>
<text x="200.3" y="115.1" transform="rotate(-90 200.3 115.1)">VSSA</text>
<text x="159.1" y="125.4">C3</text>
<text x="171.8" y="125.4">C4</text>
<text x="186.6" y="123.5">STM32L476RETx</text>
<text x="192.9" y="121.2">U2</text>
<text x="29.1" y="129.6">SW16</text>
<text x="30.1" y="131.9">&quot;7&quot;</text>
<text x="45.6" y="129.6">SW17</text>
<text x="46.6" y="131.9">&quot;8&quot;</text>
<text x="62.1" y="129.6">SW18</text>
<text x="63.1" y="131.9">&quot;9&quot;</text>
<text x="78.4" y="131.9">&quot;EXP&quot;</text>
<text x="78.6" y="129.6">SW19</text>
<text x="95.1" y="129.6">SW20</text>
<text x="96.1" y="131.9">&quot;C&quot;</text>
<text x="159.1" y="127.7">47</text>
<text x="162.7" y="127.7">pF</text>
<text x="171.8" y="127.7">47</text>
<text x="175.4" y="127.7">pF</text>
<text x="207.6" y="128.4">GND</text>
<text x="154.3" y="134.8">GND</text>
<text x="167" y="134.8">GND</text>
<text x="157.4" y="144">D1</text>
<text x="191.8" y="142.1">L1</text>
<text x="200.3" y="142.4">TPS61222DCK</text>
<text x="205.6" y="140.1">U1</text>
<text x="228.2" y="142.5">+5V</text>
<text x="29.1" y="146.1">SW11</text>
<text x="30.1" y="148.4">&quot;4&quot;</text>
<text x="45.6" y="146.1">SW12</text>
<text x="46.6" y="148.4">&quot;5&quot;</text>
<text x="62.1" y="146.1">SW13</text>
<text x="63.1" y="148.4">&quot;6&quot;</text>
<text x="78.6" y="146.1">SW14</text>
<text x="79.7" y="148.4">&quot;*&quot;</text>
<text x="95.1" y="146.1">SW15</text>
<text x="96.1" y="148.4">&quot;/&quot;</text>
<text x="151.9" y="146.3">NSR0340HT1G</text>
<text x="167.5" y="145.1">+BATT</text>
<text x="189.7" y="144.4">4.7</text>
<text x="193.9" y="144.4">uH</text>
<text x="199.9" y="149.5">VIN</text>
<text x="199.9" y="146.9">L</text>
<text x="209.2" y="146.9">VOUT</text>
<text x="227.8" y="149.6">C2</text>
<text x="154.1" y="152.1">BT1</text>
<text x="154.1" y="154.4">3V</text>
<text x="173.2" y="154.4">220</text>
<text x="173.2" y="152.1">C13</text>
<text x="178" y="154.4">uF</text>
<text x="185.9" y="152.1">C1</text>
<text x="185.9" y="154.4">10</text>
<text x="189.5" y="154.4">uF</text>
<text x="199.9" y="152">EN</text>
<text x="207.9" y="153.2" transform="rotate(-90 207.9 153.2)">GND</text>
<text x="211.6" y="152">FB</text>
<text x="227.8" y="151.9">10</text>
<text x="231.4" y="151.9">uF</text>
<text x="149.2" y="161.5">GND</text>
<text x="168.3" y="161.5">GND</text>
<text x="181" y="161.5">GND</text>
<text x="205.1" y="161.5">GND</text>
<text x="222.9" y="158.9">GND</text>
<text x="29.7" y="162.6">SW6</text>
<text x="30.1" y="164.9">&quot;1&quot;</text>
<text x="46.2" y="162.6">SW7</text>
<text x="46.6" y="164.9">&quot;2&quot;</text>
<text x="62.7" y="162.6">SW8</text>
<text x="63.1" y="164.9">&quot;3&quot;</text>
<text x="79.2" y="162.6">SW9</text>
<text x="79.4" y="164.9">&quot;+&quot;</text>
<text x="95.1" y="162.6">SW10</text>
<text x="95.9" y="164.9">&quot;-&quot;</text>
<text x="29.7" y="179.1">SW1</text>
<text x="46.2" y="179.1">SW2</text>
<text x="62.7" y="179.1">SW3</text>
<text x="79.2" y="179.1">SW4</text>
<text x="95.8" y="179.1">SW5</text>
<text x="30.1" y="181.5">&quot;0&quot;</text>
<text x="45.1" y="181.5">&quot;/-/&quot;</text>
<text x="63.4" y="181.5">&quot;.&quot;</text>
<text x="78.6" y="181.5">&quot;+-&quot;</text>
<text x="94.3" y="181.5">&quot;Enter&quot;</text>
</g>
<g font-size="1.8" fill="#0f0f0f">
<text x="171.4" y="22.6">NRST</text>
<text x="222.2" y="31.5">ADCIN</text>
<text x="251.5" y="35.3">SWCLK</text>
<text x="251.5" y="32.8">NRST</text>
<text x="222.2" y="39.1">USART_RX</text>
<text x="222.2" y="36.6">USART_TX</text>
<text x="222.2" y="41.6">kv6</text>
<text x="251.5" y="37.8">SWDIO</text>
<text x="29.2" y="48">kv1</text>
<text x="45.7" y="48">kv2</text>
<text x="62.2" y="48">kv3</text>
<text x="78.7" y="48">kv4</text>
<text x="95.2" y="48">kv5</text>
<text x="110.5" y="48">kv6</text>
<text x="222.2" y="46.7">kv5</text>
<text x="222.2" y="51.8">kv2</text>
<text x="222.2" y="49.3">kv1</text>
<text x="222.2" y="59.4">USB_DM</text>
<text x="222.2" y="56.9">kv4</text>
<text x="222.2" y="54.3">kv3</text>
<text x="162.6" y="64.5">OSC2</text>
<text x="162.6" y="62">OSC1</text>
<text x="222.2" y="64.5">SWDIO</text>
<text x="222.2" y="62">USB_DP</text>
<text x="123.2" y="68.3">kh8</text>
<text x="222.2" y="69.6">kv7</text>
<text x="222.2" y="67">SWCLK</text>
<text x="161.3" y="77.2">EXTCOMIN</text>
<text x="223.5" y="77.2">kh2</text>
<text x="223.5" y="74.7">kh1</text>
<text x="259.1" y="75.9">SI</text>
<text x="259.1" y="73.4">SCLK</text>
<text x="161.3" y="82.3">SI</text>
<text x="223.5" y="79.7">kh3</text>
<text x="223.5" y="82.3">5V_EN</text>
<text x="259.1" y="81">EXTCOMIN</text>
<text x="259.1" y="83.6">DISP</text>
<text x="259.1" y="78.5">SCS</text>
<text x="123.2" y="84.8">kh7</text>
<text x="223.5" y="89.9">I2C_SCL</text>
<text x="223.5" y="84.8">DISP</text>
<text x="223.5" y="87.4">kh9</text>
<text x="223.5" y="92.4">I2C_SDA</text>
<text x="223.5" y="100.1">SCLK</text>
<text x="223.5" y="97.5">SCS</text>
<text x="123.2" y="105.1">kh6</text>
<text x="223.5" y="102.6">kh4</text>
<text x="223.5" y="107.7">kh6</text>
<text x="223.5" y="105.1">kh5</text>
<text x="223.5" y="112.8">kh8</text>
<text x="223.5" y="110.2">kh7</text>
<text x="123.2" y="121.7">kh5</text>
<text x="115.6" y="138.2">kh4</text>
<text x="115.6" y="154.7">kh3</text>
<text x="194.3" y="158.5">5V_EN</text>
<text x="115.6" y="171.2">kh2</text>
<text x="115.6" y="187.7">kh1</text>
</g>
<g font-size="1.8" fill="#a90000">
<text x="189" y="28.6" transform="rotate(-90 189 28.6)">1</text>
<text x="191.5" y="29.3" transform="rotate(-90 191.5 29.3)">19</text>
<text x="194.1" y="29.3" transform="rotate(-90 194.1 29.3)">32</text>
<text x="196.6" y="29.3" transform="rotate(-90 196.6 29.3)">64</text>
<text x="199.1" y="29.3" transform="rotate(-90 199.1 29.3)">13</text>
<text x="201.7" y="29.3" transform="rotate(-90 201.7 29.3)">48</text>
<text x="177.1" y="31.5">7</text>
<text x="209.5" y="31.5">14</text>
<text x="209.5" y="34">15</text>
<text x="264.1" y="30.2">1</text>
<text x="264.1" y="32.8">2</text>
<text x="264.1" y="35.3">3</text>
<text x="176.5" y="36.6">60</text>
<text x="209.5" y="36.6">16</text>
<text x="209.5" y="39.1">17</text>
<text x="209.5" y="41.7">20</text>
<text x="264.1" y="37.8">4</text>
<text x="264.1" y="40.4">5</text>
<text x="209.5" y="44.2">21</text>
<text x="209.5" y="46.7">22</text>
<text x="209.5" y="49.3">23</text>
<text x="209.5" y="51.8">41</text>
<text x="209.5" y="54.4">42</text>
<text x="209.5" y="56.9">43</text>
<text x="209.5" y="59.4">44</text>
<text x="177.1" y="62">5</text>
<text x="177.1" y="64.5">6</text>
<text x="209.5" y="62">45</text>
<text x="209.5" y="64.5">46</text>
<text x="176.5" y="69.6">54</text>
<text x="209.5" y="67.1">49</text>
<text x="209.5" y="69.6">50</text>
<text x="177.1" y="74.7">8</text>
<text x="177.1" y="77.2">9</text>
<text x="209.5" y="74.7">26</text>
<text x="209.5" y="77.2">27</text>
<text x="271.7" y="73.4">1</text>
<text x="271.7" y="75.9">2</text>
<text x="176.5" y="79.8">10</text>
<text x="176.5" y="82.3">11</text>
<text x="209.5" y="79.8">28</text>
<text x="209.5" y="82.3">55</text>
<text x="271.7" y="78.5">3</text>
<text x="271.7" y="81">4</text>
<text x="271.7" y="83.6">5</text>
<text x="176.5" y="84.8">24</text>
<text x="176.5" y="87.4">25</text>
<text x="176.5" y="89.9">37</text>
<text x="209.5" y="84.8">56</text>
<text x="209.5" y="87.4">57</text>
<text x="209.5" y="89.9">58</text>
<text x="271.7" y="86.1">6</text>
<text x="271.7" y="88.6">7</text>
<text x="176.5" y="92.5">38</text>
<text x="176.5" y="95">39</text>
<text x="209.5" y="92.5">59</text>
<text x="209.5" y="95">61</text>
<text x="271.7" y="91.2">8</text>
<text x="271.7" y="93.7">9</text>
<text x="176.5" y="97.5">40</text>
<text x="176.5" y="100.1">51</text>
<text x="209.5" y="100.1">29</text>
<text x="209.5" y="97.5">62</text>
<text x="271.1" y="96.3">10</text>
<text x="176.5" y="102.6">52</text>
<text x="176.5" y="105.2">53</text>
<text x="177.1" y="107.7">2</text>
<text x="209.5" y="102.6">30</text>
<text x="209.5" y="105.2">33</text>
<text x="209.5" y="107.7">34</text>
<text x="177.1" y="110.2">3</text>
<text x="177.1" y="112.8">4</text>
<text x="209.5" y="110.2">35</text>
<text x="209.5" y="112.8">36</text>
<text x="189" y="118.2" transform="rotate(-90 189 118.2)">18</text>
<text x="191.5" y="118.2" transform="rotate(-90 191.5 118.2)">31</text>
<text x="194.1" y="118.2" transform="rotate(-90 194.1 118.2)">47</text>
<text x="196.6" y="118.2" transform="rotate(-90 196.6 118.2)">63</text>
<text x="199.1" y="118.2" transform="rotate(-90 199.1 118.2)">12</text>
<text x="197.4" y="148.3">1</text>
<text x="197.4" y="145.8">5</text>
<text x="215.2" y="145.8">4</text>
<text x="197.4" y="150.9">6</text>
<text x="206.8" y="155.6" transform="rotate(-90 206.8 155.6)">3</text>
<text x="215.2" y="150.9">2</text>
</g>
</svg>
